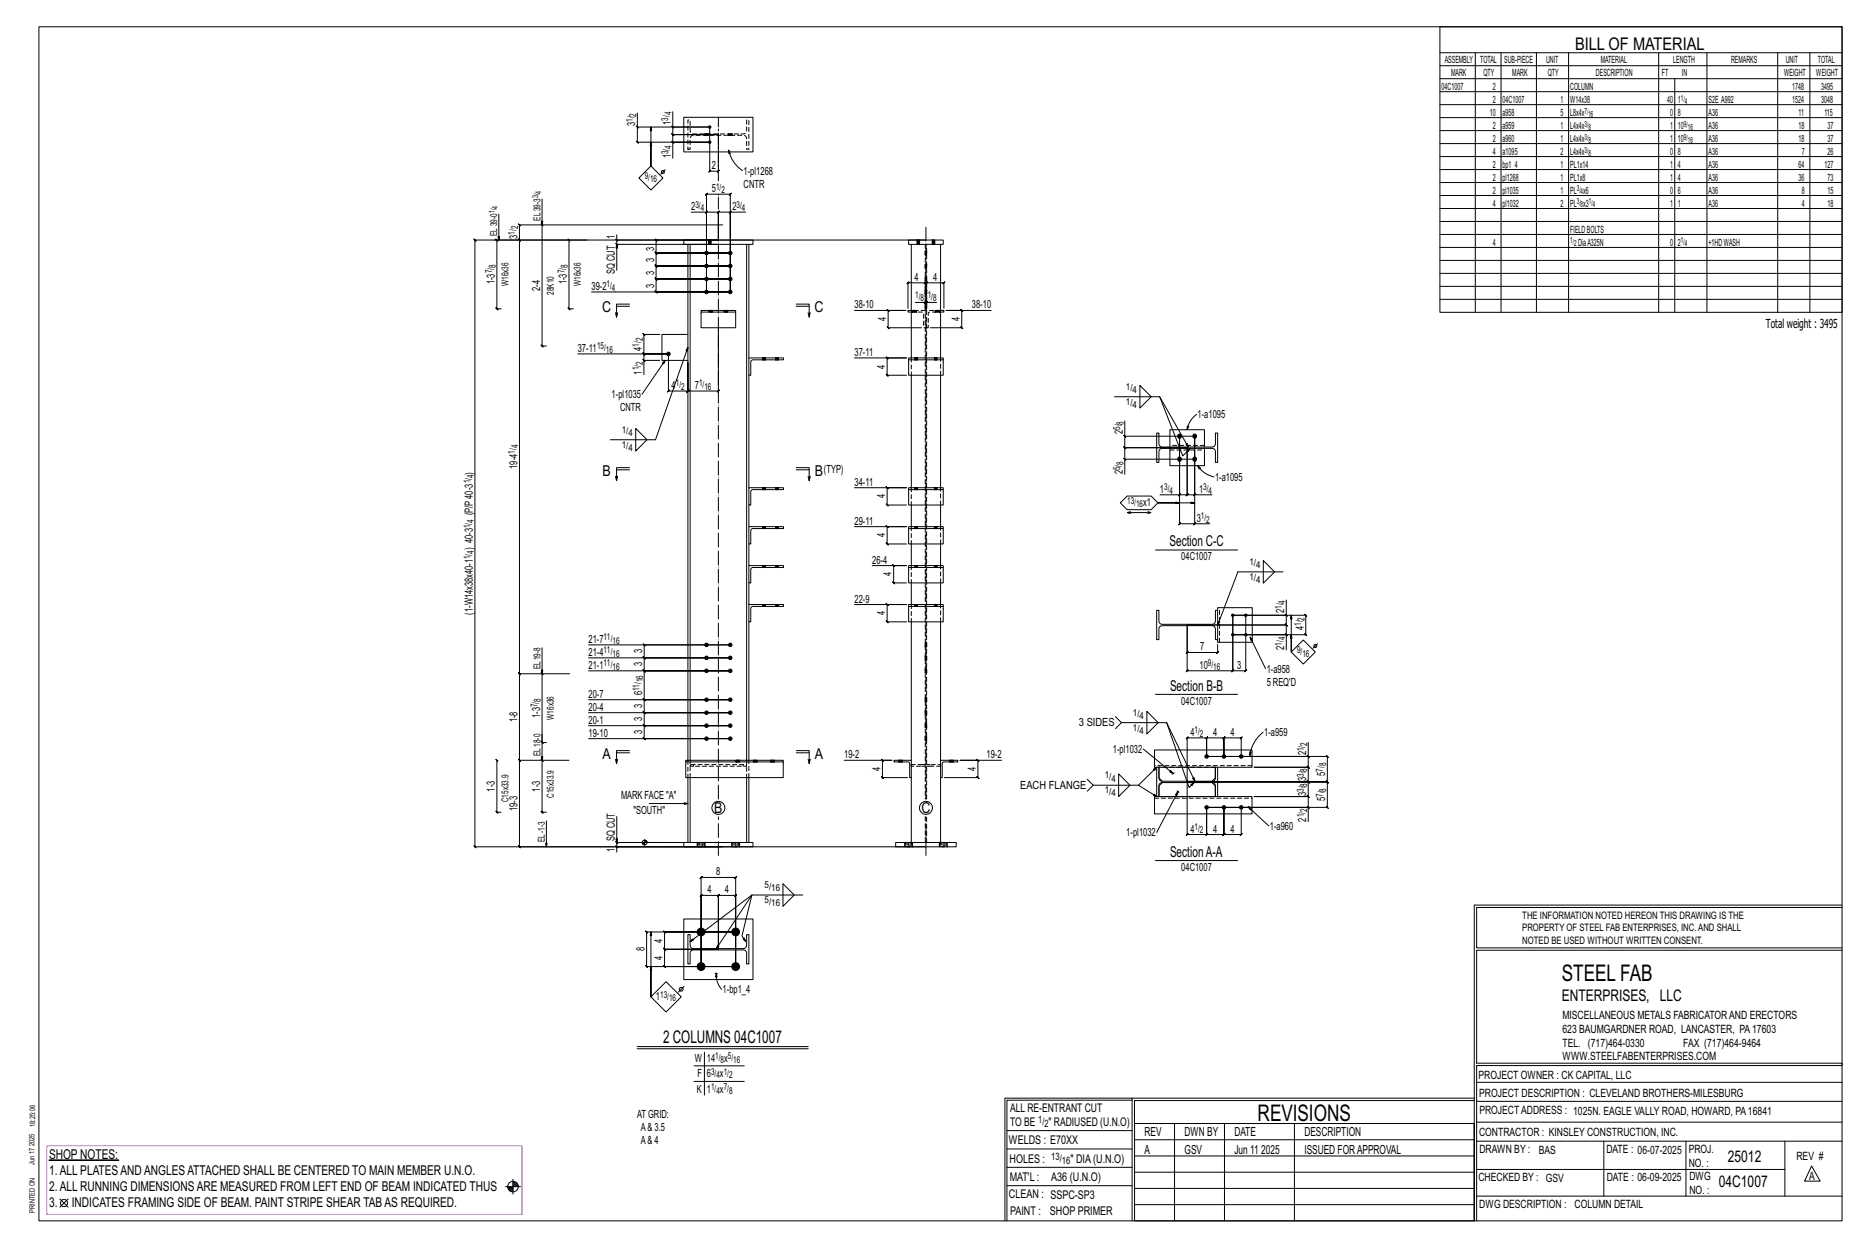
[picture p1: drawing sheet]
<svg xmlns="http://www.w3.org/2000/svg" width="914mm" height="610mm" viewBox="0 0 914 610" stroke-linecap="round" stroke-linejoin="round" font-family="sans-serif">
<g fill="#000" stroke="#000" stroke-width=".49">
<path d="M24 568h34z"/>
<circle cx="347" cy="62" r=".6"/>
<circle cx="347" cy="70" r=".6"/>
<circle cx="346" cy="130" r=".9"/>
<circle cx="346" cy="136" r=".9"/>
<circle cx="346" cy="124" r=".9"/>
<circle cx="357" cy="136" r=".9"/>
<circle cx="357" cy="130" r=".9"/>
<circle cx="357" cy="124" r=".9"/>
<circle cx="346" cy="143" r=".9"/>
<circle cx="357" cy="143" r=".9"/>
<circle cx="327" cy="173" r=".9"/>
<circle cx="577" cy="213" r="1"/>
<circle cx="585" cy="213" r="1"/>
<circle cx="577" cy="225" r="1"/>
<circle cx="585" cy="225" r="1"/>
<circle cx="346" cy="316" r=".9"/>
<circle cx="357" cy="316" r=".9"/>
<circle cx="603" cy="301" r=".6"/>
<circle cx="603" cy="311" r=".6"/>
<circle cx="610" cy="311" r=".6"/>
<circle cx="610" cy="301" r=".6"/>
<circle cx="346" cy="322" r=".9"/>
<circle cx="346" cy="328" r=".9"/>
<circle cx="357" cy="322" r=".9"/>
<circle cx="357" cy="328" r=".9"/>
<circle cx="346" cy="342" r=".9"/>
<circle cx="346" cy="355" r=".9"/>
<circle cx="346" cy="349" r=".9"/>
<circle cx="357" cy="342" r=".9"/>
<circle cx="357" cy="355" r=".9"/>
<circle cx="357" cy="349" r=".9"/>
<circle cx="346" cy="361" r=".9"/>
<circle cx="357" cy="361" r=".9"/>
<circle cx="591" cy="370" r=".9"/>
<circle cx="599" cy="370" r=".9"/>
<circle cx="608" cy="370" r=".9"/>
<circle cx="591" cy="395" r=".9"/>
<circle cx="599" cy="395" r=".9"/>
<circle cx="608" cy="395" r=".9"/>
<circle cx="343" cy="456" r="1.9"/>
<circle cx="360" cy="456" r="1.9"/>
<circle cx="343" cy="473" r="1.9"/>
<circle cx="360" cy="473" r="1.9"/>
</g>
<g fill="none" stroke="#000" stroke-width=".49">
<path d="M19 13h883v584h-883zM705 13h197v140h-197zM705 26h197M705 32h197M705 39h197M722 26v127M735 26v127M752 26v127M768 26v127M812 26v127M820 39v114M836 26v127"/>
<path d="M870 26v127M886 26v127M312 55v7h35v22l1-1-1 1h5h-1l1-1v1v-18M329 55v7h18M335 57h34v17h-34zM705 45h197M705 51h197M705 58h197M311 62l1 1zM312 62v8l-1-1 1 1h35h-18v7M319 62v19v-11M329 69l1 1z"/>
<path d="M329 62l1 1zM329 62v4v-1l1 1h-1h23M345 66h.1M347 66h.1M352 66h-23v-1l1 1h-1v4M357 66h.1M357 73l1 2h-1zM357 73a16 16 0 0 0 6 10M358 66h.1M705 64h197M705 70h197M705 77h197"/>
<path d="M265 97v72l1 1-1-1h2M319 81l6 6-6 6-6-6zM326 83l-3 2M705 83h197M705 89h197M705 96h197M243 117l1 1zM243 117v34l1 1-1-1h2M244 105v12M254 117l1 1zM265 110l1 1zM278 117l1 1z"/>
<path d="M279 117v34h-1l1 1v-1h2M287 117h-33l1 1-1-1v213M301 117l1 1zM302 115v2h50M302 117v3l-1-1 1 1h50M302 120v12M335 117h34v3h-34zM337 120v252M338 120v252M338 104h8v39v-48l-1 1 1-1h11v1l1-1h-1v48v-39h8M345 104l1-1zM346 104h6h-1l1-1v1v13"/>
<path d="M347 117h.1M347 120h.1M348 117h.1M348 120h.1M352 117h-31l1 1-1-1v7v-1l1 1h-1h36h-36v-1l1 1h-1v6l1 1-1-1h36h-36l1 1-1-1v6l1 1-1-1h36h-36l1 1-1-1v7v-1l1 1h-1h36h-67M354 110h-100l1 1-1-1v7h-12M357 104l1-1-1 1zM357 104h-5v-1l-1 1h1v13M365 120v252M367 120v55M445 117h17v3h-17zM446 120v55"/>
<path d="M449 117h.1M449 120h.1M450 117h.1M450 120h.1M453 117h-221l1 1-1-1v297l1 1-1-1h221M456 117h.1M456 120h.1M458 117h.1M458 120h.1M460 120v55M705 102h197M705 108h197"/>
<path d="M705 115h197M453 136h.1M453 137h.1M453 129h.1M453 131h.1M453 123h.1M453 125h.1M454 136h.1M454 137h.1M454 129h.1M454 131h.1M454 123h.1"/>
<path d="M454 125h.1M705 121h197M705 127h197M705 134h197M301 153l1 2M302 150h6M308 149h-6v6v-2M343 152h17v1h-17zM343 153v7h17v-7M390 149h6v6l1-2M390 150h6M396 153v2"/>
<path d="M418 152h25h-8l-1-1 1 1v8h-1l1 1v-1h16M446 152h-2v1h2M447 152h.1M447 153h.1M448 148h5v3v-13l-1 1 1-1h-9h1l-1 1v-1v13M449 152h.1M449 153h.1M453 142h.1M453 144h.1M453 148l1-1-1 1v3v-3l1-1v1M453 147l-1 1zM454 142h.1"/>
<path d="M454 144h.1M454 147l-1 1zM458 152h.1M458 153h.1M458 148h-4v3v-13l-1 1 1-1h8v1l1-1h-1v13M460 152h.1M460 153h.1M460 152h2v1h-2M485 152h-22h8l-1-1 1 1v8h-1l1 1v-1h-16M705 140h197M705 146h197M315 176l1 1z"/>
<path d="M323 176h-8v7M323 164h-8v-1l1 1h-1v9l1 1-1-1h12h-12l1 1-1-1v3M326 176l-12 17M337 164h-13v12h13M337 170l-16 45h-22M352 160v31l-1 1 1-1h-15l-1 1 1-1v-14v14l-1 1 1-1h-10h1l-1 1v-1v-18h-44M367 175h17v1h-16v1v7h-1zM373 175h.1M373 176h.1M375 175h.1M375 176h.1M380 175h.1"/>
<path d="M380 176h.1M381 175h.1M381 176h.1M418 175h26h-10l1 1-1-1v9v-1l1 1h-1h10M445 175h17v1h-17zM445 176v8h17v-8M448 175h.1M448 176h.1M449 175h.1M449 176h.1M457 175h.1M457 176h.1"/>
<path d="M459 175h.1M459 176h.1M367 184v55M446 184v55M460 184v55M546 194h22M558 189l6 5-6 6zM568 194l14 25M568 194l11 29 4-4M311 210l6 5-6 6zM550 213l1 1zM551 206v7h34v43h7"/>
<path d="M551 213v6h-1l1 1v-1h30M566 212h1v6l2 1h25l1-2v-5h1v14h-1v-6l-2-1h-25l-1 2v5h-1zM573 219v9h17v-9M573 219v-9h17v9M581 219h-30h-1l1 1v-1v6M581 219v23v1l1-1h-1h4M581 219v23h1l-1 1v-1h-4M581 208l1 1-1 1zM585 213v29h8M586 203a11 11 0 0 0-5 7M301 233l1 2M302 230h6"/>
<path d="M308 229h-6v6v-2M367 239h17v1h-16v1v6h-1zM373 239h.1M373 240h.1M375 239h.1M375 240h.1M380 239h.1M380 240h.1M381 239h.1M381 240h.1M390 229h6v6l1-2M390 230h6"/>
<path d="M396 233v2M418 239h26h-10v-1l1 1h-1v8l1 1-1-1h10M445 239h17v1h-17zM445 240v7h17v-7M448 239h.1M448 240h.1M449 239h.1M449 240h.1M457 239h.1M457 240h.1M459 239h.1M459 240h.1"/>
<path d="M550 224l1 1zM585 225h-34v7M586 228l2 1h-1zM586 228a13 13 0 0 0 8 5M367 258h17v1h-16v1v6h-1zM367 247v11M373 258h.1M373 259h.1M375 258h.1M375 259h.1M380 258h.1M380 259h.1"/>
<path d="M381 258h.1M381 259h.1M418 258h26h-10v-1l1 1h-1v8l1 1-1-1h10M445 258h17v1h-17zM445 259v7h17v-7M446 247v11M448 258h.1M448 259h.1M449 258h.1M449 259h.1M457 258h.1M457 259h.1"/>
<path d="M459 258h.1M459 259h.1M460 247v11M548 246l4-3h11l4 3-4 3h-11zM553 250l-1 1M562 250l1 1h-1M563 251h-11h1M568 242h9v-29v43v1l1-1h-1h8M577 242v1l1-1zM577 246h-10h18M584 257l1-1zM584 243l1-1z"/>
<path d="M367 277h17v1h-16v1v6h-1zM367 266v11M373 277h.1M373 278h.1M375 277h.1M375 278h.1M380 277h.1M380 278h.1M381 277h.1M381 278h.1M427 277h17h-7v-1l1 1h-1v8l1 1-1-1h7M445 277h17v1h-17z"/>
<path d="M445 278v7h17v-7M446 266v11M448 277h.1M448 278h.1M449 277h.1M449 278h.1M457 277h.1M457 278h.1M459 277h.1M459 278h.1M460 266v11M566 269h40"/>
<path d="M618 274l6 6-6 5zM628 280h-22l-10 26M367 296h17v1h-16v1v6h-1zM367 285v11M373 296h.1M373 297h.1M375 296h.1M375 297h.1M380 296h.1M380 297h.1M381 296h.1M381 297h.1"/>
<path d="M418 296h26h-10v-1l1 1h-1v8l1 1-1-1h10M445 296h17v1h-17zM445 297v7h17v-7M446 285v11M448 296h.1M448 297h.1M449 296h.1M449 297h.1M457 296h.1M457 297h.1M459 296h.1M459 297h.1"/>
<path d="M460 285v11M596 299v-2h17v17h-17v-15h-1v5l-2 1h-25l-1-1v-5h-1v14h1v-6l2-1h25l1 2v5h1M630 294v7h-27v27v1l1-1h-1h7l-1 1 1-1v-27M265 317v46l1 1-1-1h2M288 316h69h-42v-1l1 1h-1v6v-1l1 1h-1h42M367 304v68M446 304v68M453 315h.1M453 316h.1M454 315h.1M454 316h.1M460 304v68"/>
<path d="M581 306v22v1l1-1h-1h22v1l1-1h-1v-27h36l1 1-1-1v10v-1l1 1h-1h-36h27v7M581 306h49l-1-1 1 1v5M581 306v13v1l1-1h-1h15v1l1-1h-1v-4M612 312l8 15M629 301l1 1zM629 310l1 1zM630 301v5l-1-1 1 1h-49M632 301v18v-8M638 313l6 6-6 6-6-6zM645 315l-2 2M254 329l1 1zM265 329l1 1z"/>
<path d="M279 330h-25v-1l1 1h-1v42M288 322h69M288 328h69M357 322h-42v-1l1 1h-1v6l1 1-1-1h42h-42l1 1-1-1v14l1 1-1-1h42h-42l1 1-1-1v7v-1l1 1h-1h42h-42v-1l1 1h-1v6l1 1-1-1h42h-42l1 1-1-1v6l1 1-1-1h42h-69M453 321h.1M453 323h.1M453 327h.1M453 329h.1M454 321h.1M454 323h.1M454 327h.1M454 329h.1"/>
<path d="M566 340h40M265 359v38l1 1-1-1h2M288 342h69M288 349h69M288 355h69M453 341h.1M453 343h.1M453 348h.1M453 350h.1M453 354h.1M453 356h.1M454 341h.1"/>
<path d="M454 343h.1M454 348h.1M454 350h.1M454 354h.1M454 356h.1M546 351l3 3h22M549 354l-3 2M561 348l6 6-6 5zM571 354l14 28M571 354l11 31 2-2M618 358a17 17 0 0 0-6 12M243 371l1 1z"/>
<path d="M243 372v25l1 1-1-1h2M254 371l1 1zM265 371l1 1zM279 372h-25v-1l1 1h-1v42l1 1-1-1h100M301 371l1 3M302 368h6M308 367h-6v7v-3M336 372h47v1h-47zM336 373v7h47v-7M360 372h.1M360 373h.1M362 372h.1"/>
<path d="M362 373h.1M369 372h.1M369 373h.1M371 372h.1M371 373h.1M377 372h.1M377 373h.1M379 372h.1M379 373h.1M390 367h6v7l1-3M390 368h6M396 371v3"/>
<path d="M413 372h24h-5l-1-1 1 1v8h-1l1 1v-1h12M438 372h8v8h-1v-7h-7zM440 372h.1M440 373h.1M442 372h.1M442 373h.1M453 361h.1M453 362h.1M454 361h.1M454 362h.1M460 372h9v1h-8v7h-1zM465 372h.1"/>
<path d="M465 373h.1M467 372h.1M467 373h.1M490 372h-20h9l-1-1 1 1v8h-1l1 1v-1h-17M548 379l5 5-5 6zM560 366l14 12M566 375h-1v-8h48v8h-17M566 375h1v6l2 1h25l1-1v-6h1v15h17v8h-48v-8h1zM566 375l-9 9 9 6-1-1v-1l1 2h29M567 375h28M567 375v6l2 1M574 378v1"/>
<path d="M575 378h-1M595 375v6l-2 1M608 370v-9l-1 1 1-1h-9h1l-1 1v-1v9v-9h1l-1 1v-1h-8l-1 1 1-1v9v-9l-1 1 1-1h-10h1l-1 1v-1v22M612 368v2zM640 370l1 1zM640 370v5l1 1-1-1h-26h26l1 1-1-1v8v-1l1 1h-1h-59v25v1l1-1h-1h10l-1 1 1-1v-13v13l-1 1 1-1h8v1l1-1h-1v-13v13v1l1-1h-1h9l-1 1 1-1v-13M640 363v7h-49h59h-1l1 1v-1v13l-1-1 1 1h-69h69l-1-1 1 1v12h-1l1 1v-1h-59h49v7M302 399v13M318 393h19M337 380v32M338 380v32M365 380v32"/>
<path d="M367 380v32M446 380v32M460 380v32M532 381l3 3h22M535 384l-3 3M567 390v-6l2-1h25l1 1v6h1M569 383l-2 1v6M576 387h1M577 387l-11 20M577 387v1M593 383l2 1v6M611 395l10 9"/>
<path d="M611 395h.1M612 395h-1M640 395l1 1zM640 383v-1l1 1h-1v7v-1l1 1h-1h-26h26v-1l1 1h-1v5M267 402v12M301 414l1 1zM314 412h9M314 412h2M314 413h2M315 413h1M316 411v3M316 412h1"/>
<path d="M316 411h.1M335 412h34v2h-34zM341 412h.1M341 414h.1M345 412h.1M345 414h.1M352 414h-50v3M352 412h-50h-1l1 1v-1v2M358 412h.1M358 414h.1M362 412h.1M362 414h.1"/>
<path d="M438 412h30v2h-30zM443 412h.1M443 414h.1M447 412h.1M447 414h.1M460 412h.1M460 414h.1M464 412h.1M464 414h.1M343 429v1l1-1h-1h17v1l1-1h-1v44v-35h1l-1 1v-1h-8l-1 1 1-1v26v-26l-1 1 1-1h-9h1l-1 1v-1v35zM383 432l6 6-6 5zM393 438h-25l-17 26"/>
<path d="M566 421h40M316 455l1 1h43h-35v-1l1 1h-1v8l1 1-1-1h27h-27l1 1-1-1v9v-1l1 1h-1h35h-43l-1-1 1 1v-17zM319 456v32v-15M335 450h34v29h-34zM337 457h1v6l1 1h26v-1v-6h2v15h-2v-6l-1-1h-25l-1 1v6h-1zM722 443v154M722 443h180M902 444h-179v20h179M350 476h1M351 476v2h-1zM351 476a11 11 0 0 0 2 8M351 476h.1"/>
<path d="M365 461l-2-3 5-20-30 23M902 465h-179v55h179v1h-179v76M326 480l7 8-7 7-7-7zM335 483l-3 2M312 512h84M312 513h84M345 515v21M340 521h24M340 529h24M554 538h-61v59M554 537h168M722 538h-167v13"/>
<path d="M723 539h179M723 530h179M493 553h61M555 550h167v47h-167zM555 558h167M575 550v47M599 550v47M634 550v47M723 549h179M723 558h179M785 558v27M825 558v27"/>
<path d="M874 558v27M251 577v7M251 579h2M251 580h3M251 578h2M493 571h61M493 562h61M555 573h167M555 566h167M723 572h151M887 570l4 8h-8zM29 587l4 4"/>
<path d="M33 587l-4 4M247 581h8M249 581h2M249 582h2M250 583h1M492 597v-60h62v60M493 580h61M555 589h167M555 581h167M723 585h179"/>
<circle cx="325" cy="84" r=".7"/>
<circle cx="644" cy="316" r=".7"/>
<circle cx="352" cy="395" r="3"/>
<circle cx="453" cy="395" r="3"/>
<circle cx="316" cy="412" r="1.2"/>
<circle cx="333" cy="484" r=".9"/>
<circle cx="31" cy="589" r="1.8"/>
<circle cx="251" cy="581" r="2.6"/>
</g>
<path d="M23 561h233v33h-233z" fill="none" stroke="#f0f" stroke-width=".5"/>
<g fill="none" stroke="#000" stroke-width=".49" stroke-dasharray="2 1.4">
<path d="M337 59h1v6l1 1 26-1v-1v-5h2v14h-2v-6l-1-1h-25l-1 2v5h-1zM345 66h.1M346 66h.1M346 66h1M347 66h.1M357 66h.1M357 66h1M358 66h.1M347 117h.1M347 117v3M347 120h.1M347 120v-3"/>
<path d="M347 117v3zM347 120l1-3M347 117h1M348 120v-3M348 120h.1M449 117h.1M449 117v3M449 120h.1M449 120v-3M449 117l1 3zM450 120v-3M450 117h.1"/>
<path d="M450 120h.1M453 120v271M456 117h.1M456 117v3M456 120h.1M457 120v-3M457 117v3zM457 117h.1M457 120l1-3M458 120v-3M458 120h.1M453 136h1z"/>
<path d="M453 136h1M453 136h.1M453 137h.1M453 137h1M453 136l1 1M453 130h1zM453 130h1M453 129h.1M453 131h.1M453 131h1M453 130l1 1M453 123l1 1z"/>
<path d="M453 123h1M453 123h.1M453 125h.1M453 124l1 1M453 124h1M453 125h1M454 136h-1M454 129h-1M454 123h-1M454 136h.1M454 136v1M454 129h.1"/>
<path d="M454 130h.1M454 123h.1M454 124h.1M347 152v1zM347 152h.1M348 152l-1 1M348 153v-1l-1 1M348 152v1M349 152v1M354 152l1 1zM355 152h.1M355 152v1"/>
<path d="M355 153v-1v1M356 152v1M446 153h6v7h1M447 152v1M447 152h.1M447 153l1-1-1 1M448 152v1M449 152h.1M449 153h.1M449 153v-1M453 143h1zM453 143h1"/>
<path d="M453 142h1M453 142h.1M453 144h.1M453 143l1 1M453 152h-7M453 144h1M454 142h-1M454 142h.1M454 143h.1M458 152v1M458 152h.1M459 152l-1 1"/>
<path d="M459 153v-1l-1 1M459 152v1M460 152v1M460 152h.1M460 153h.1M460 153v-1M460 152h-6M373 175v1M373 175h.1M374 175l-1 1M374 175v1zM374 175v1"/>
<path d="M374 176h.1M375 175h.1M375 176h.1M375 176v-1M380 175v1M380 175h.1M380 175l1 1zM380 176h.1M381 175v1M381 175h.1M381 176h.1M381 176v-1"/>
<path d="M446 175v9M448 175v1M448 175h.1M448 175l1 1zM448 176h.1M449 175v1M449 175h.1M449 176h.1M449 176v-1M454 160l1-7h5M457 175v1M457 175h.1"/>
<path d="M458 175l-1 1M458 175v1zM458 175v1M458 176h.1M459 175h.1M459 176h.1M459 176v-1M460 184v-9M590 218h-17M373 239v1M373 239h.1M374 239l-1 1"/>
<path d="M374 239v1zM374 239v1M374 240h.1M375 239h.1M375 240h.1M375 240v-1M380 239v1M380 239h.1M380 239l1 1zM380 240h.1M381 239v1M381 239h.1"/>
<path d="M381 240h.1M381 240v-1M446 239v8M448 239v1M448 239h.1M448 239l1 1zM448 240h.1M449 239v1M449 239h.1M449 240h.1M449 240v-1M457 239v1"/>
<path d="M457 239h.1M458 239l-1 1M458 239v1zM458 239v1M458 240h.1M459 239h.1M459 240h.1M459 240v-1M573 220h17M373 258v1M373 258h.1M374 258l-1 1"/>
<path d="M374 258v1zM374 258v1M374 259h.1M375 258h.1M375 259h.1M375 259v-1M380 258v1M380 258h.1M380 258l1 1zM380 259h.1M381 258v1M381 258h.1"/>
<path d="M381 259h.1M381 259v-1M446 258v8M448 258v1M448 258h.1M448 258l1 1zM448 259h.1M449 258v1M449 258h.1M449 259h.1M449 259v-1M457 258v1"/>
<path d="M457 258h.1M458 258l-1 1M458 258v1zM458 258v1M458 259h.1M459 258h.1M459 259h.1M459 259v-1M460 247v-8M373 277v1M373 277h.1M374 277l-1 1"/>
<path d="M374 277v1zM374 277v1M374 278h.1M375 277h.1M375 278h.1M375 278v-1M380 277v1M380 277h.1M380 277l1 1zM380 278h.1M381 277v1M381 277h.1"/>
<path d="M381 278h.1M381 278v-1M446 277v8M448 277v1M448 277h.1M448 277l1 1zM448 278h.1M449 277v1M449 277h.1M449 278h.1M449 278v-1M457 277v1"/>
<path d="M457 277h.1M458 277l-1 1M458 277v1zM458 277v1M458 278h.1M459 277h.1M459 278h.1M459 278v-1M460 266v-8M373 296v1M373 296h.1M374 296l-1 1"/>
<path d="M374 296v1zM374 296v1M374 297h.1M375 296h.1M375 297h.1M375 297v-1M380 296v1M380 296h.1M380 296l1 1zM380 297h.1M381 296v1M381 296h.1"/>
<path d="M381 297h.1M381 297v-1M446 296v8M448 296v1M448 296h.1M448 296l1 1zM448 297h.1M449 296v1M449 296h.1M449 297h.1M449 297v-1M457 296v1"/>
<path d="M457 296h.1M458 296l-1 1M458 296v1zM458 296v1M458 297h.1M459 296h.1M459 297h.1M459 297v-1M460 285v-8M453 315l1 1zM453 315h1M453 315h.1"/>
<path d="M453 316h.1M453 316h1M454 315h-1M454 315h.1M454 316h.1M460 304v-8M597 314v-17M453 322h1zM453 322h1M453 321h1M453 321h.1M453 323h.1"/>
<path d="M453 322l1 1M453 328h1zM453 328h1M453 327h.1M453 329h.1M453 329h1M453 328l1 1M453 323h1M454 321h-1M454 327h-1M454 321h.1M454 322h.1"/>
<path d="M454 327h.1M454 328v1M453 342h1zM453 342h1M453 342v-1M453 343h.1M453 343h1M453 342l1 1M453 348l1 1zM453 348h1M453 348h.1M453 350v-1"/>
<path d="M453 349l1 1M453 349h1M453 355h1zM453 355h1M453 354h1M453 354h.1M453 356h.1M453 356h1M453 355l1 1M453 350h1M454 341h-1M454 348h-1"/>
<path d="M454 354h-1M454 341v1M454 342v1M454 348h.1M454 349h.1M454 354h.1M454 355h.1M337 372v8M338 374h27v1h-27zM339 375v-1M360 372v1M360 372h.1"/>
<path d="M361 372l-1 1M361 372l1 1zM361 372v1M361 373h.1M362 372v1M362 372h.1M362 373h.1M362 373v-1M364 374v1M365 372v8M369 372v1M369 372h.1"/>
<path d="M370 372v1zM370 372l-1 1M370 373h-1M370 372v1M370 372h1M371 373h-1M371 373v-1M377 372v1M377 372h.1M378 372l-1 1M378 372v1zM378 372v1"/>
<path d="M378 373h.1M379 372v1M379 372h.1M379 373h.1M379 373v-1M440 372v1M440 372h.1M441 372v1zM441 372l-1 1M441 373h-1M441 372v1M442 372h.1"/>
<path d="M442 373h.1M442 373v-1M446 374h5v1h-5zM451 375h2M453 361h1zM453 361h1M453 361h.1M453 362h.1M453 362h1M453 361l1 1M453 374h-2M454 375h1"/>
<path d="M454 361h-1M454 361h.1M454 361v1M455 374h5v1h-5zM455 374h-1M465 372v1M465 372h.1M466 372v1zM466 372l-1 1M466 373h-1M466 372v1M467 372h.1"/>
<path d="M467 373h.1M467 373v-1M567 375h.1M595 375h-28M613 375h-48M338 380v-8M367 380v-8M453 400v12M454 391v-271M565 391h48M567 390h28M595 390h.1"/>
<path d="M341 412v2M341 412h.1M342 412h-1v2M342 412v2h-1M343 412h1v2h-1zM343 412h-1v2M343 414h-1M344 412h1v2h-1M345 412v2M345 412h.1M345 414h.1M345 414v-2"/>
<path d="M358 412v2M358 412h.1M359 412h-1v2M359 412v2h-1M360 412h1v2h-1zM360 412h-1v2M360 414h-1M361 412v2M361 412h1v2h-1M362 412h.1M362 414h.1M362 414v-2"/>
<path d="M443 412v2M443 412h.1M444 412h-1v2M445 412h1v2h-1zM445 412h-1v2h-1M445 414h-1M446 412v2M446 412h1v2h-1M447 412h.1M447 414h.1M447 414v-2M454 412v-12"/>
<path d="M460 412v2M460 412h.1M461 412h-1v2M462 412v2zM462 412h-1v2h-1M462 414h-1M462 412h1v2h-1M463 412v2M463 412h1M464 414h-1M464 414v-2"/>
</g>
<path d="M352 391v-280M453 391v-280M352 419v-19M453 419v-19" fill="none" stroke="#000" stroke-width=".49" stroke-dasharray="6.8 1 0 1"/>
<path d="M352 88v-31M352 111v-16" fill="none" stroke="#000" stroke-width=".49" stroke-dasharray="5.8 1 1 1"/>
<g font-size="11.2">
<text x="764" y="480">STEEL FAB</text>
<text x="616" y="548">REVISIONS</text>
</g>
<g font-size="8.6">
<text x="771" y="24">BILL OF MATERIAL</text>
<text x="325" y="510">2 COLUMNS 04C1007</text>
</g>
<g font-size="7.9">
<text x="765" y="490">ENTERPRISES, LLC</text>
<text x="846" y="569">25012</text>
<text x="841" y="581">04C1007</text>
</g>
<g font-size="7.3">
<text x="295" y="153">C</text>
<text x="399" y="153">C</text>
<text x="295" y="233">B</text>
<text x="399" y="233">B</text>
<text x="572" y="267">Section C-C</text>
<text x="573" y="338">Section B-B</text>
<text x="295" y="371">A</text>
<text x="399" y="371">A</text>
<text x="350" y="398">B</text>
<text x="451" y="398">C</text>
<text x="573" y="419">SectionA-A</text>
</g>
<g font-size="6.6">
<text x="24" y="567">SHOP NOTES:</text>
<text x="24" y="575">1.ALL PLATESANDANGLESATTACHED SHALL BE CENTERED TO MAIN MEMBER U.N.O.</text>
<text x="24" y="583">2.ALL RUNNING DIMENSIONSARE MEASURED FROM LEFT END OF BEAM INDICATED THUS</text>
<text x="24" y="591">3.</text>
<text x="35" y="591">INDICATES FRAMING SIDE OF BEAM. PAINT STRIPE SHEAR TABAS REQUIRED.</text>
</g>
<g font-size="6.1">
<text x="864" y="161">Total weight : 3495</text>
<text x="560" y="556">REV</text>
<text x="580" y="556">DWN BY</text>
<text x="604" y="556">DATE</text>
<text x="639" y="556">DESCRIPTION</text>
<text x="560" y="564">A</text>
<text x="580" y="564">GSV</text>
<text x="604" y="564">Jun 11</text>
<text x="617" y="564">2025</text>
<text x="639" y="564">ISSUED FORAPPROVAL</text>
</g>
<g font-size="5.9">
<text x="494" y="560">WELDS : E70XX</text>
<text x="494" y="569">HOLES :</text>
<text x="524" y="569">&quot; DIA(U.N.O)</text>
<text x="494" y="578">MAT'L :</text>
<text x="515" y="578">A36 (U.N.O)</text>
<text x="494" y="586">CLEAN : SSPC-SP3</text>
<text x="495" y="595">PAINT :</text>
<text x="514" y="595">SHOP PRIMER</text>
</g>
<g font-size="5.8">
<text x="494" y="544">ALL RE-ENTRANT CUT</text>
<text x="494" y="551">TO BE</text>
<text x="513" y="551">&quot; RADIUSED (U.N.O)</text>
</g>
<g font-size="5.6">
<text x="765" y="499">MISCELLANEOUS METALS FABRICATORAND ERECTORS</text>
<text x="765" y="505">623 BAUMGARDNER ROAD, LANCASTER, PA17603</text>
<text x="765" y="512">TEL. (717)464-0330</text>
<text x="824" y="512">FAX (717)464-9464</text>
<text x="765" y="519">WWW.STEELFABENTERPRISES.COM</text>
<text x="724" y="528">PROJECT OWNER : CK CAPITAL, LLC</text>
<text x="724" y="537">PROJECT DESCRIPTION : CLEVELAND BROTHERS-MILESBURG</text>
<text x="724" y="545">PROJECTADDRESS : 1025N. EAGLE VALLY ROAD, HOWARD, PA16841</text>
<text x="724" y="556">CONTRACTOR : KINSLEY CONSTRUCTION, INC.</text>
<text x="724" y="564">DRAWN BY :</text>
<text x="753" y="564">BAS</text>
<text x="786" y="564">DATE : 06-07-2025</text>
<text x="827" y="564">PROJ.</text>
<text x="879" y="568">REV #</text>
<text x="827" y="571">NO. :</text>
<text x="724" y="578">CHECKED BY : GSV</text>
<text x="787" y="578">DATE : 06-09-2025</text>
<text x="827" y="578">DWG</text>
<text x="886" y="578">A</text>
<text x="827" y="584">NO. :</text>
<text x="724" y="591">DWG DESCRIPTION : COLUMN DETAIL</text>
</g>
<g font-size="5.5">
<text x="311" y="62" transform="rotate(-90 311 62)">3</text>
<text x="328" y="61" transform="rotate(-90 328 61)">1</text>
<text x="328" y="77" transform="rotate(-90 328 77)">1</text>
<text x="349" y="83">2</text>
<text x="364" y="85">1-pl1268</text>
<text x="348" y="94">5</text>
<text x="364" y="92">CNTR</text>
<text x="338" y="103">2</text>
<text x="359" y="103">2</text>
<text x="253" y="117" transform="rotate(-90 253 117)">3</text>
<text x="301" y="117" transform="rotate(-90 301 117)">1</text>
<text x="320" y="123" transform="rotate(-90 320 123)">3</text>
<text x="320" y="128" transform="rotate(-90 320 128)">3</text>
<text x="301" y="134" transform="rotate(-90 301 134)">SQ CUT</text>
<text x="320" y="134" transform="rotate(-90 320 134)">3</text>
<text x="448" y="137">4</text>
<text x="457" y="137">4</text>
<text x="242" y="139" transform="rotate(-90 242 139)">1-3</text>
<text x="264" y="142" transform="rotate(-90 264 142)">2-4</text>
<text x="278" y="139" transform="rotate(-90 278 139)">1-3</text>
<text x="290" y="142">39-2</text>
<text x="320" y="141" transform="rotate(-90 320 141)">3</text>
<text x="418" y="151">38-10</text>
<text x="476" y="151">38-10</text>
<text x="434" y="157" transform="rotate(-90 434 157)">4</text>
<text x="470" y="157" transform="rotate(-90 470 157)">4</text>
<text x="283" y="172">37-11</text>
<text x="314" y="172" transform="rotate(-90 314 172)">4</text>
<text x="418" y="174">37-11</text>
<text x="314" y="183" transform="rotate(-90 314 183)">1</text>
<text x="433" y="180" transform="rotate(-90 433 180)">4</text>
<text x="329" y="190">4</text>
<text x="340" y="190">7</text>
<text x="299" y="195">1-pl1035</text>
<text x="304" y="201">CNTR</text>
<text x="586" y="205">1-a1095</text>
<text x="550" y="212" transform="rotate(-90 550 212)">2</text>
<text x="231" y="232" transform="rotate(-90 231 232)">)</text>
<text x="253" y="229" transform="rotate(-90 253 229)">19-4</text>
<text x="403" y="232">(TYP)</text>
<text x="550" y="232" transform="rotate(-90 550 232)">2</text>
<text x="418" y="238">34-11</text>
<text x="595" y="235">1-a1095</text>
<text x="433" y="244" transform="rotate(-90 433 244)">4</text>
<text x="568" y="241">1</text>
<text x="587" y="241">1</text>
<text x="560" y="248">x1</text>
<text x="231" y="252" transform="rotate(-90 231 252)">(P/P40-3</text>
<text x="418" y="257">29-11</text>
<text x="586" y="255">3</text>
<text x="433" y="263" transform="rotate(-90 433 263)">4</text>
<text x="231" y="269" transform="rotate(-90 231 269)">) 40-3</text>
<text x="427" y="276">26-4</text>
<text x="578" y="274">04C1007</text>
<text x="436" y="282" transform="rotate(-90 436 282)">4</text>
<text x="418" y="295">22-9</text>
<text x="629" y="300" transform="rotate(-90 629 300)">2</text>
<text x="231" y="301" transform="rotate(-90 231 301)">(1-W14x38x40-1</text>
<text x="433" y="301" transform="rotate(-90 433 301)">4</text>
<text x="638" y="308" transform="rotate(-90 638 308)">4</text>
<text x="288" y="315">21-7</text>
<text x="288" y="321">21-4</text>
<text x="314" y="320" transform="rotate(-90 314 320)">3</text>
<text x="588" y="318">7</text>
<text x="629" y="318" transform="rotate(-90 629 318)">2</text>
<text x="288" y="327">21-1</text>
<text x="314" y="326" transform="rotate(-90 314 326)">3</text>
<text x="587" y="327">10</text>
<text x="606" y="327">3</text>
<text x="620" y="329">1-a958</text>
<text x="620" y="336">5 REQ'D</text>
<text x="288" y="341">20-7</text>
<text x="314" y="340" transform="rotate(-90 314 340)">6</text>
<text x="288" y="348">20-4</text>
<text x="314" y="347" transform="rotate(-90 314 347)">3</text>
<text x="578" y="345">04C1007</text>
<text x="253" y="353" transform="rotate(-90 253 353)">1-8</text>
<text x="264" y="351" transform="rotate(-90 264 351)">1-3</text>
<text x="314" y="353" transform="rotate(-90 314 353)">3</text>
<text x="288" y="354">20-1</text>
<text x="314" y="359" transform="rotate(-90 314 359)">3</text>
<text x="528" y="355">3 SIDES</text>
<text x="288" y="360">19-10</text>
<text x="583" y="360">4</text>
<text x="594" y="360">4</text>
<text x="602" y="360">4</text>
<text x="619" y="360">1-a959</text>
<text x="413" y="371">19-2</text>
<text x="483" y="371">19-2</text>
<text x="545" y="368">1-pl1032</text>
<text x="639" y="370" transform="rotate(-90 639 370)">2</text>
<text x="431" y="377" transform="rotate(-90 431 377)">4</text>
<text x="478" y="377" transform="rotate(-90 478 377)">4</text>
<text x="639" y="382" transform="rotate(-90 639 382)">3</text>
<text x="649" y="380" transform="rotate(-90 649 380)">5</text>
<text x="242" y="387" transform="rotate(-90 242 387)">1-3</text>
<text x="264" y="387" transform="rotate(-90 264 387)">1-3</text>
<text x="499" y="386">EACH FLANGE</text>
<text x="639" y="390" transform="rotate(-90 639 390)">3</text>
<text x="304" y="391">MARK FACE &quot;A&quot;</text>
<text x="649" y="392" transform="rotate(-90 649 392)">5</text>
<text x="253" y="397" transform="rotate(-90 253 397)">19-3</text>
<text x="310" y="398">&quot;SOUTH&quot;</text>
<text x="639" y="402" transform="rotate(-90 639 402)">2</text>
<text x="583" y="407">4</text>
<text x="594" y="407">4</text>
<text x="602" y="407">4</text>
<text x="622" y="406">1-a960</text>
<text x="301" y="412" transform="rotate(-90 301 412)">SQ CUT</text>
<text x="551" y="409">1-pl1032</text>
<text x="301" y="417" transform="rotate(-90 301 417)">1</text>
<text x="578" y="426">04C1007</text>
<text x="351" y="428">8</text>
<text x="346" y="437">4</text>
<text x="355" y="437">4</text>
<text x="324" y="461" transform="rotate(-90 324 461)">4</text>
<text x="316" y="465" transform="rotate(-90 316 465)">8</text>
<text x="324" y="470" transform="rotate(-90 324 470)">4</text>
<text x="354" y="486">1-bp1_4</text>
<text x="321" y="489">1</text>
<text x="340" y="520">W</text>
<text x="346" y="520">14</text>
<text x="354" y="520">x</text>
<text x="341" y="527">F</text>
<text x="346" y="527">6</text>
<text x="352" y="527">x</text>
<text x="341" y="535">K</text>
<text x="346" y="535">1</text>
<text x="352" y="535">x</text>
<text x="312" y="547">AT GRID:</text>
<text x="314" y="553">A&amp; 3.5</text>
<text x="314" y="560">A&amp; 4</text>
</g>
<g font-size="5">
<text x="745" y="450">THE INFORMATION NOTED HEREON THIS DRAWING IS THE</text>
<text x="745" y="456">PROPERTY OF STEEL FAB ENTERPRISES, INC.AND SHALL</text>
<text x="745" y="462">NOTED BE USED WITHOUT WRITTEN CONSENT.</text>
<text x="508" y="550">1/</text>
<text x="511" y="551">2</text>
<text x="515" y="568">13/</text>
<text x="520" y="570">16</text>
</g>
<g font-size="4.9">
<text x="707" y="31">ASSEMBLY</text>
<text x="725" y="31">TOTAL</text>
<text x="736" y="31">SUB-PIECE</text>
<text x="757" y="31">UNIT</text>
<text x="784" y="31">MATERIAL</text>
<text x="819" y="31">LENGTH</text>
<text x="847" y="31">REMARKS</text>
<text x="874" y="31">UNIT</text>
<text x="890" y="31">TOTAL</text>
<text x="710" y="37">MARK</text>
<text x="726" y="37">QTY</text>
<text x="740" y="37">MARK</text>
<text x="758" y="37">QTY</text>
<text x="781" y="37">DESCRIPTION</text>
<text x="814" y="37">FT</text>
<text x="823" y="37">IN</text>
<text x="873" y="37">WEIGHT</text>
<text x="889" y="37">WEIGHT</text>
<text x="706" y="44">04C1007</text>
<text x="731" y="44">2</text>
<text x="769" y="44">COLUMN</text>
<text x="877" y="44">1748</text>
<text x="891" y="44">3495</text>
<text x="731" y="50">2</text>
<text x="736" y="50">04C1007</text>
<text x="764" y="50">1</text>
<text x="769" y="50">W14x38</text>
<text x="816" y="50">40</text>
<text x="821" y="50">1</text>
<text x="836" y="50">S2E A992</text>
<text x="877" y="50">1524</text>
<text x="891" y="50">3048</text>
<text x="729" y="57">10</text>
<text x="736" y="57">a958</text>
<text x="764" y="57">5</text>
<text x="769" y="57">L8x4x</text>
<text x="818" y="57">0</text>
<text x="821" y="57">8</text>
<text x="836" y="57">A36</text>
<text x="880" y="57">11</text>
<text x="893" y="57">115</text>
<text x="731" y="63">2</text>
<text x="736" y="63">a959</text>
<text x="764" y="63">1</text>
<text x="769" y="63">L4x4x</text>
<text x="818" y="63">1</text>
<text x="821" y="63">10</text>
<text x="836" y="63">A36</text>
<text x="880" y="63">18</text>
<text x="895" y="63">37</text>
<text x="731" y="69">2</text>
<text x="736" y="69">a960</text>
<text x="764" y="69">1</text>
<text x="769" y="69">L4x4x</text>
<text x="818" y="69">1</text>
<text x="821" y="69">10</text>
<text x="836" y="69">A36</text>
<text x="880" y="69">18</text>
<text x="895" y="69">37</text>
<text x="731" y="76">4</text>
<text x="736" y="76">a1095</text>
<text x="764" y="76">2</text>
<text x="769" y="76">L4x4x</text>
<text x="818" y="76">0</text>
<text x="821" y="76">8</text>
<text x="836" y="76">A36</text>
<text x="882" y="76">7</text>
<text x="895" y="76">26</text>
<text x="731" y="82">2</text>
<text x="736" y="82">bp1_4</text>
<text x="764" y="82">1</text>
<text x="769" y="82">PL1x14</text>
<text x="818" y="82">1</text>
<text x="821" y="82">4</text>
<text x="836" y="82">A36</text>
<text x="880" y="82">64</text>
<text x="893" y="82">127</text>
<text x="731" y="88">2</text>
<text x="736" y="88">pl1268</text>
<text x="764" y="88">1</text>
<text x="769" y="88">PL1x8</text>
<text x="818" y="88">1</text>
<text x="821" y="88">4</text>
<text x="836" y="88">A36</text>
<text x="880" y="88">36</text>
<text x="895" y="88">73</text>
<text x="731" y="95">2</text>
<text x="736" y="95">pl1035</text>
<text x="764" y="95">1</text>
<text x="769" y="95">PL x6</text>
<text x="818" y="95">0</text>
<text x="821" y="95">6</text>
<text x="836" y="95">A36</text>
<text x="882" y="95">8</text>
<text x="895" y="95">15</text>
<text x="731" y="101">4</text>
<text x="736" y="101">pl1032</text>
<text x="764" y="101">2</text>
<text x="769" y="101">PL x3</text>
<text x="818" y="101">1</text>
<text x="821" y="101">1</text>
<text x="836" y="101">A36</text>
<text x="882" y="101">4</text>
<text x="895" y="101">18</text>
<text x="769" y="114">FIELDBOLTS</text>
<text x="731" y="120">4</text>
<text x="772" y="120">DiaA325N</text>
<text x="818" y="120">0</text>
<text x="821" y="120">2</text>
<text x="836" y="120">+1HDWASH</text>
</g>
<g font-size="4.7">
<text x="310" y="60" transform="rotate(-90 310 60)">1/</text>
<text x="311" y="57" transform="rotate(-90 311 57)">2</text>
<text x="327" y="59" transform="rotate(-90 327 59)">3/</text>
<text x="329" y="56" transform="rotate(-90 329 56)">4</text>
<text x="327" y="75" transform="rotate(-90 327 75)">3/</text>
<text x="329" y="73" transform="rotate(-90 329 73)">4</text>
<text x="316" y="88">9/</text>
<text x="318" y="89">16</text>
<text x="351" y="93">1/</text>
<text x="353" y="94">2</text>
<text x="340" y="102">3/</text>
<text x="361" y="102">3/</text>
<text x="265" y="108" transform="rotate(-90 265 108)">EL39-3</text>
<text x="343" y="103">4</text>
<text x="363" y="103">4</text>
<text x="254" y="112" transform="rotate(-90 254 112)">2</text>
<text x="243" y="115" transform="rotate(-90 243 115)">EL39-0</text>
<text x="252" y="115" transform="rotate(-90 252 115)">1/</text>
<text x="243" y="131" transform="rotate(-90 243 131)">8</text>
<text x="278" y="131" transform="rotate(-90 278 131)">8</text>
<text x="241" y="134" transform="rotate(-90 241 134)">7/</text>
<text x="276" y="134" transform="rotate(-90 276 134)">7/</text>
<text x="249" y="140" transform="rotate(-90 249 140)">W16x36</text>
<text x="284" y="140" transform="rotate(-90 284 140)">W16x36</text>
<text x="297" y="141">1/</text>
<text x="300" y="142">4</text>
<text x="271" y="144" transform="rotate(-90 271 144)">28K10</text>
<text x="448" y="146">1/</text>
<text x="451" y="147">8</text>
<text x="454" y="146">1/</text>
<text x="457" y="147">8</text>
<text x="315" y="167" transform="rotate(-90 315 167)">2</text>
<text x="292" y="171">15/</text>
<text x="297" y="173">16</text>
<text x="313" y="170" transform="rotate(-90 313 170)">1/</text>
<text x="315" y="179" transform="rotate(-90 315 179)">2</text>
<text x="313" y="181" transform="rotate(-90 313 181)">1/</text>
<text x="331" y="189">1/</text>
<text x="333" y="191">2</text>
<text x="342" y="189">1/</text>
<text x="345" y="191">16</text>
<text x="551" y="191">1/</text>
<text x="551" y="198">1/</text>
<text x="554" y="192">4</text>
<text x="554" y="200">4</text>
<text x="550" y="208" transform="rotate(-90 550 208)">8</text>
<text x="304" y="212">1/</text>
<text x="308" y="213">4</text>
<text x="548" y="210" transform="rotate(-90 548 210)">5/</text>
<text x="254" y="219" transform="rotate(-90 254 219)">4</text>
<text x="304" y="219">1/</text>
<text x="308" y="221">4</text>
<text x="252" y="222" transform="rotate(-90 252 222)">1/</text>
<text x="550" y="227" transform="rotate(-90 550 227)">8</text>
<text x="232" y="234" transform="rotate(-90 232 234)">4</text>
<text x="548" y="230" transform="rotate(-90 548 230)">5/</text>
<text x="230" y="237" transform="rotate(-90 230 237)">1/</text>
<text x="570" y="240">3/</text>
<text x="589" y="240">3/</text>
<text x="572" y="242">4</text>
<text x="592" y="242">4</text>
<text x="552" y="247">13/</text>
<text x="556" y="248">16</text>
<text x="232" y="256" transform="rotate(-90 232 256)">4</text>
<text x="588" y="254">1/</text>
<text x="590" y="256">2</text>
<text x="230" y="259" transform="rotate(-90 230 259)">1/</text>
<text x="230" y="274" transform="rotate(-90 230 274)">1/</text>
<text x="232" y="271" transform="rotate(-90 232 271)">4</text>
<text x="612" y="276">1/</text>
<text x="615" y="278">4</text>
<text x="612" y="284">1/</text>
<text x="615" y="285">4</text>
<text x="627" y="298" transform="rotate(-90 627 298)">1/</text>
<text x="629" y="295" transform="rotate(-90 629 295)">4</text>
<text x="639" y="304" transform="rotate(-90 639 304)">2</text>
<text x="637" y="306" transform="rotate(-90 637 306)">1/</text>
<text x="295" y="313">11/</text>
<text x="300" y="315">16</text>
<text x="627" y="316" transform="rotate(-90 627 316)">1/</text>
<text x="629" y="313" transform="rotate(-90 629 313)">4</text>
<text x="295" y="320">11/</text>
<text x="300" y="321">16</text>
<text x="635" y="320">9/</text>
<text x="638" y="321">16</text>
<text x="265" y="328" transform="rotate(-90 265 328)">EL19-8</text>
<text x="295" y="326">11/</text>
<text x="300" y="328">16</text>
<text x="591" y="326">9/</text>
<text x="594" y="328">16</text>
<text x="315" y="334" transform="rotate(-90 315 334)">16</text>
<text x="313" y="338" transform="rotate(-90 313 338)">11/</text>
<text x="263" y="346" transform="rotate(-90 263 346)">7/</text>
<text x="265" y="343" transform="rotate(-90 265 343)">8</text>
<text x="271" y="352" transform="rotate(-90 271 352)">W16x36</text>
<text x="555" y="350">1/</text>
<text x="558" y="352">4</text>
<text x="555" y="357">1/</text>
<text x="558" y="359">4</text>
<text x="585" y="359">1/</text>
<text x="587" y="360">2</text>
<text x="640" y="365" transform="rotate(-90 640 365)">2</text>
<text x="265" y="370" transform="rotate(-90 265 370)">EL18-0</text>
<text x="638" y="368" transform="rotate(-90 638 368)">1/</text>
<text x="640" y="378" transform="rotate(-90 640 378)">8</text>
<text x="648" y="377" transform="rotate(-90 648 377)">7/</text>
<text x="649" y="375" transform="rotate(-90 649 375)">8</text>
<text x="541" y="381">1/</text>
<text x="544" y="382">4</text>
<text x="638" y="380" transform="rotate(-90 638 380)">3/</text>
<text x="541" y="388">1/</text>
<text x="544" y="390">4</text>
<text x="638" y="387" transform="rotate(-90 638 387)">3/</text>
<text x="640" y="385" transform="rotate(-90 640 385)">8</text>
<text x="648" y="390" transform="rotate(-90 648 390)">7/</text>
<text x="649" y="387" transform="rotate(-90 649 387)">8</text>
<text x="249" y="392" transform="rotate(-90 249 392)">C15x33.9</text>
<text x="271" y="390" transform="rotate(-90 271 390)">C15x33.9</text>
<text x="638" y="400" transform="rotate(-90 638 400)">1/</text>
<text x="640" y="397" transform="rotate(-90 640 397)">2</text>
<text x="585" y="406">1/</text>
<text x="587" y="408">2</text>
<text x="267" y="412" transform="rotate(-90 267 412)">EL-1-3</text>
<text x="374" y="434">5/</text>
<text x="378" y="436">16</text>
<text x="374" y="442">5/</text>
<text x="378" y="443">16</text>
<text x="323" y="488">13/</text>
<text x="328" y="490">16</text>
<text x="350" y="518">1/</text>
<text x="353" y="520">8</text>
<text x="356" y="518">5/</text>
<text x="359" y="520">16</text>
<text x="348" y="526">3/</text>
<text x="351" y="528">4</text>
<text x="354" y="526">1/</text>
<text x="357" y="528">2</text>
<text x="348" y="534">1/</text>
<text x="354" y="534">7/</text>
<text x="351" y="535">4</text>
<text x="357" y="535">8</text>
</g>
<g font-size="4.2">
<text x="823" y="49">1/</text>
<text x="825" y="51">4</text>
<text x="776" y="56">7/</text>
<text x="778" y="57">16</text>
<text x="776" y="62">3/</text>
<text x="778" y="63">8</text>
<text x="824" y="62">9/</text>
<text x="826" y="63">16</text>
<text x="776" y="68">3/</text>
<text x="778" y="70">8</text>
<text x="824" y="68">9/</text>
<text x="826" y="70">16</text>
<text x="776" y="75">3/</text>
<text x="778" y="76">8</text>
<text x="772" y="94">3/</text>
<text x="774" y="95">4</text>
<text x="772" y="100">3/</text>
<text x="774" y="101">8</text>
<text x="778" y="100">1/</text>
<text x="780" y="101">4</text>
<text x="769" y="119">1/</text>
<text x="823" y="119">1/</text>
<text x="770" y="121">2</text>
<text x="825" y="121">4</text>
</g>
<g font-size="4">
<text x="265" y="95" transform="rotate(-90 265 95)">4</text>
<text x="263" y="97" transform="rotate(-90 263 97)">3/</text>
<text x="242" y="104" transform="rotate(-90 242 104)">1/</text>
<text x="244" y="102" transform="rotate(-90 244 102)">4</text>
</g>
<g font-size="3.7">
<text x="17" y="551" transform="rotate(-90 17 551)">18:25:06</text>
<text x="17" y="561" transform="rotate(-90 17 561)">2025</text>
<text x="17" y="570" transform="rotate(-90 17 570)">Jun 17</text>
<text x="17" y="593" transform="rotate(-90 17 593)">PRINTED ON</text>
</g>
</svg>
